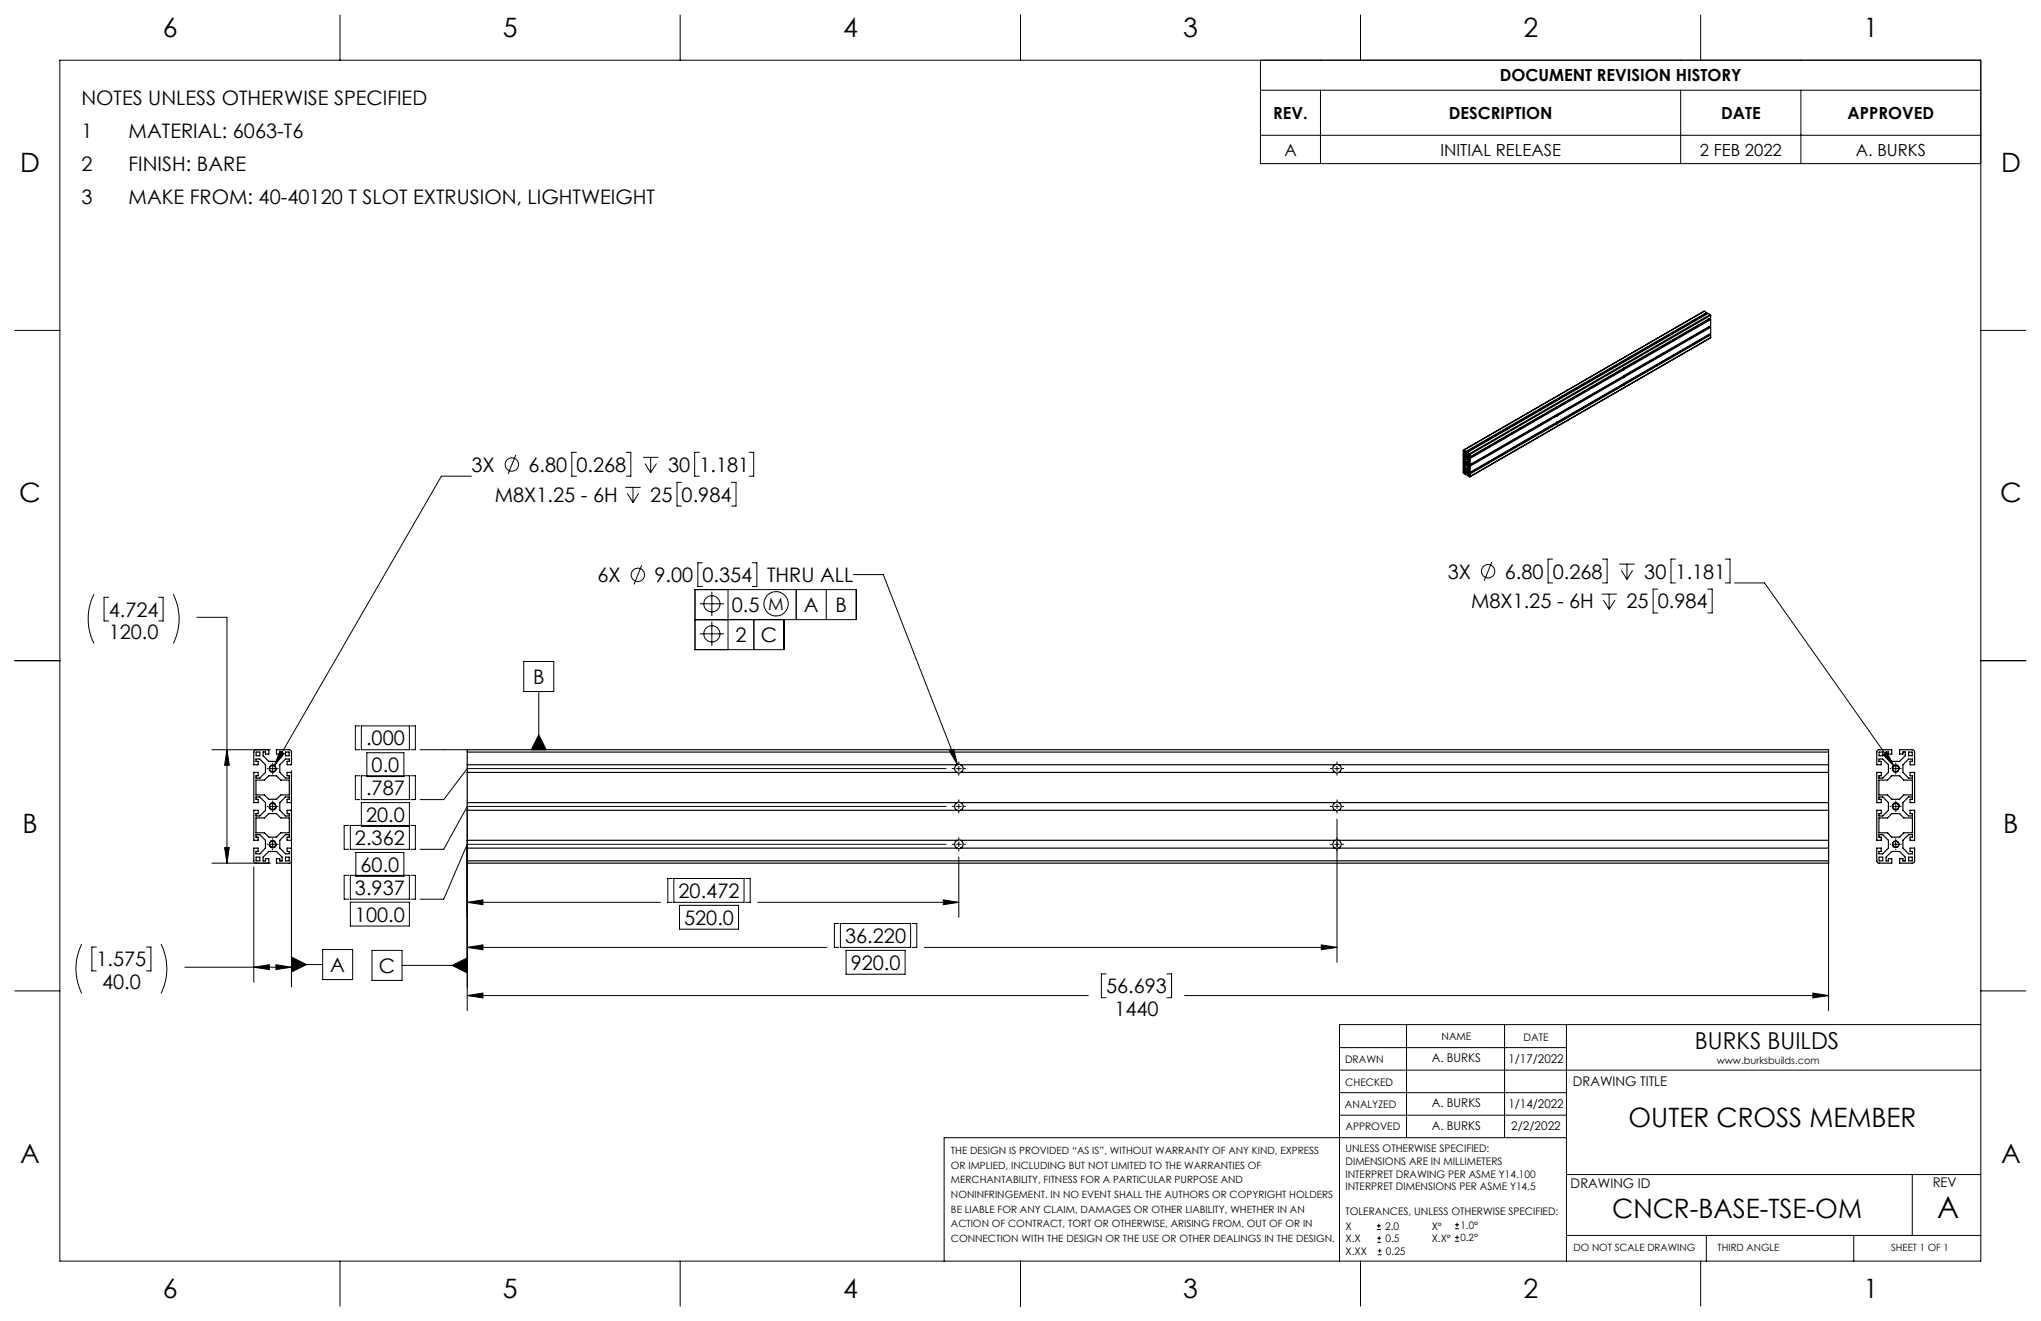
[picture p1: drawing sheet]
<svg xmlns="http://www.w3.org/2000/svg" width="432mm" height="279mm" viewBox="0 0 432 279" stroke-linecap="round" stroke-linejoin="round" font-family="sans-serif">
<g fill="none" stroke="#000" stroke-width=".21">
<path d="M12.7 12.7h406.4v254h-406.4zM71.9 3.2v9.5M143.9 3.2v9.5M215.9 3.2v9.5M266.7 12.7v21.9h152.4M266.7 19.1h152.4M279.4 19.1v15.5M287.8 3.2v9.5M355.6 19.1v15.5M359.8 3.2v9.5M381 19.1v15.5M266.7 28.6h152.4"/>
<path d="M3.1 69.9h9.6M419.1 69.9h9.5M109.1 96.2l-1.6 4.1M122 95.7h-1v5h1M132.5 95.7h1v5h-1M136.1 96.7h3.2M136.5 98l1.2 2M137.7 96.7v3.3M138.9 98l-1.2 2M148 95.7h-1v5h1M158.5 95.7h1v5h-1M99.7 100.7h-6.3l-35.4 61.3"/>
<path d="M132.3 103.1h3.2M132.7 104.4l1.2 1.9M133.9 103.1v3.2M135.1 104.4l-1.2 1.9M135.7 119.6l-1.6 4M144.2 102h-1v5h1M148.6 119h-1v5h1M154.8 102h.9v5h-.9M159.1 119h1v5h-1M315.6 118.8l-1.6 4M328.5 118.3h-1v5h1M339 118.3h1v5h-1"/>
<path d="M342.6 119.3h3.2M344.2 119.3v3.3M354.5 118.3h-1v5h1M365 118.3h1v5h-1M3.1 139.7h9.6M19.9 125.7a11.7 11.7 0 0 0 0 10.4M23 126.3h-1v5h1M33.5 126.3h1v5h-1M36.7 125.7a11.7 11.7 0 0 1 0 10.4M41.7 130.6h6.3v52M110.8 139.9h6.4v6.4h-6.4zM147 131.1h34.2v-6.4h-34.2v12.7h18.8v-6.3"/>
<path d="M148 127.7h5.2M148 134.1h5.2M150.6 125.1v5.2M150.6 131.5v5.1M154 124.7v12.7M159.5 131.1v6.3M168.5 124.7v6.4M174.8 124.7v6.4M180.5 121.5h6.4l15.6 40.2M338.8 125.7h3.3M339.2 126.9l1.2 2M340.4 125.7v3.2"/>
<path d="M341.7 126.9l-1.3 2M343 120.6l1.2 2M345.4 120.6l-1.2 2M350.7 124.6h-1v5h1M361.3 124.6h.9v5h-.9M367 123.3h6.3l27.3 38.7M419.1 139.7h9.5M44.8 158.6h12.4M48 158.6l.5 3.3h-1zM59.2 158.9l.9 .5-2.1 2.6zM76.1 153.5h-.9v5.1h.9M76.4 153.5h10.2v5.1h-10.2z"/>
<path d="M77.6 159.2h7.8v5.1h-7.8zM86.9 153.5h1v5.1h-1M88.9 158.6h9.9M114 155.4l1.6 3.2h-3.2zM114 146.3v12.3M200.9 158.8l.9-.3 .7 3.2zM398.4 159.6l.8-.6 1.4 3zM47.5 179.3h1l-.5 3.3zM56.5 178.6h.2M56.5 170.6h.2M56.5 162.6h.2M57.2 178.6h1"/>
<path d="M57.2 170.6h1M57.2 162.6h1M57.7 161.4v.1M57.7 162.1v1M57.7 163.6v.2M57.7 169.4v.1M57.7 170.1v1M57.7 171.6v.1M57.7 177.4v.2M57.7 178v1.1M57.7 179.6v.1M58.7 178.6h.1"/>
<path d="M58.7 170.6h.1M58.7 162.6h.1M61.7 163v45.8M73.8 174.6h-1v5h1M76.1 164.1h-.9v5h.9M76.4 164.1h10.2v5h-10.2zM86.6 174.6h-12.5v5h12.5v-9.8h-10.2v5h10.2M86.9 164.1h1v5h-1M86.9 174.6h1v5h-1M98.8 171v42.7M200.2 178.6h-101.4l-4.9 11.6h-5M200.2 170.6h-101.4l-4.9 9h-5"/>
<path d="M200.2 162.6h-101.4l-4.9 6.5h-5M201.4 178.6h.4M201.4 170.6h.4M201.4 162.6h.4M202.4 178.6h1M202.4 170.6h1M202.4 162.6h1M202.8 161.1v.4M202.8 162.1v1M202.8 163.6v.4M202.8 169.2v.3M202.8 170.1v1"/>
<path d="M202.8 171.6v.4M202.8 177.2v.4M202.8 178v1.1M202.8 179.6v.4M203.9 178.6h.4M203.9 170.6h.4M203.9 162.6h.4M281.4 178.6h.4M281.4 170.6h.4M281.4 162.6h.4M282.4 178.6h1M282.4 170.6h1"/>
<path d="M282.4 162.6h1M282.9 173.2v30.4M282.9 161.1v.4M282.9 162.1v1M282.9 163.6v.4M282.9 169.2v.3M282.9 170.1v1M282.9 171.6v.4M283.9 178.6h.4M283.9 170.6h.4M283.9 162.6h.4M386.9 171v42.7"/>
<path d="M399.9 178.6h.2M399.9 170.6h.2M399.9 162.6h.2M400.5 178.6h1.1M400.5 170.6h1.1M400.5 162.6h1.1M401.1 161.4v.1M401.1 162.1v1M401.1 163.6v.2M401.1 169.4v.1M401.1 170.1v1M401.1 171.6v.1"/>
<path d="M401.1 177.4v.2M401.1 178v1.1M401.1 179.6v.1M402.1 178.6h.1M402.1 170.6h.1M402.1 162.6h.1M17.3 199.7a11.7 11.7 0 0 0 0 10.4M34.1 199.7a11.7 11.7 0 0 1 0 10.4M44.8 182.6h12.4M53.7 183.3v24.5M73.8 185.1h-1v5.1h1M74.1 185.1h12.5v5.1h-12.5z"/>
<path d="M74.1 190.8h12.5v5.1h-12.5zM75.3 180.3h10.1v5h-10.1zM86.9 185.1h1v5.1h-1M98.8 190.9h40.9M98.8 190.9l3.4-.6v1zM142.2 185.8h-.9v5.1h.9M142.6 185.8h14.8v5.1h-14.8zM143.8 191.5h12.4v5h-12.4zM157.7 185.8h1v5.1h-1M160.3 190.9h42.5M177.5 195.3h-1v5.1h1M177.8 195.3h14.9v5.1h-14.9z"/>
<path d="M193 195.3h1v5.1h-1M199.6 190.3l3.2 .6-3.2 .4zM202.8 181.3v12.7M279.5 199.8l3.4 .6-3.4 .5zM3.1 209.6h9.6M20.4 200.3h-1v5.1h1M31 200.3h.9v5.1h-.9M39.1 204.6h22.6M53.7 204.6l3.3-.6v1.1zM58.4 204l3.3 .6-3.3 .5zM61.7 202.4l3.1 1.6-3.1 1.6zM61.7 204h6.6"/>
<path d="M68.3 200.8h6.3v6.4h-6.3zM78.7 201h6.4v6.4h-6.4zM85.1 204.2h13.7M95.7 204.2l3.1-1.6v3.2zM98.8 210.6h131.5M98.8 200.4h76.1M98.8 210.6l3.4-.6v1.1zM98.8 200.4l3.4-.6v1.1zM179 201h12.5v5.1h-12.5zM195.5 200.4h87.4M234 206h-1v5h1M246.9 206h1v5h-1"/>
<path d="M250.6 210.6h136.3M297.6 216.7v23.9M318.3 216.7v23.9M331.4 216.7v50M383.5 210l3.4 .6-3.4 .5zM419.1 216.7h-135.7v50M419.1 209.6h9.5M283.4 226.3h135.7M283.4 231.1h48M283.4 221.6h48M283.4 235.9h48M291.3 259.3h.8"/>
<path d="M291.7 258.8v.9M307.8 259.9h.9M307.8 259h.9M308.3 258.6v.9M331.4 248.4h87.7M331.4 240.6h-131.7v26.1M404.6 248.4v12.9M71.9 266.7v9.6M143.9 266.7v9.6M215.9 266.7v9.6M287.8 266.7v9.6M291.3 260.1h.8"/>
<path d="M291.4 262.7h.8M291.4 261.9h.8M291.5 265.4h.8M291.5 264.5h.8M291.8 261.5v.8M291.9 264.1v.9M307.8 262.5h.9M307.8 261.7h.9M308.3 261.3v.8M331.4 261.3h87.7M359.8 266.7v9.6M361 261.3v5.4"/>
<path d="M392.2 261.3v5.4"/>
<circle cx="108.3" cy="98.3" r="1.41"/>
<circle cx="134.9" cy="121.6" r="1.41"/>
<circle cx="150.6" cy="134" r="1.72"/>
<circle cx="150.6" cy="127.7" r="1.72"/>
<circle cx="164.2" cy="127.7" r="2.57"/>
<circle cx="314.8" cy="120.8" r="1.4"/>
</g>
<path d="M57.7 171.3a.8 .8 0 0 1-.7-1.1 .8 .8 0 0 1 1.3-.1 .8 .8 0 0 1-.5 1.2h-.1M57.7 163.3a.8 .8 0 0 1-.7-1.1 .8 .8 0 0 1 1.3-.1 .8 .8 0 0 1-.5 1.2h-.1M57.7 179.3a.8 .8 0 0 1-.7-1.1 .8 .8 0 0 1 1.3-.1 .8 .8 0 0 1-.5 1.2h-.1M401.1 169.7a.8 .8 0 0 1 .7 1.2 .8 .8 0 0 1-1.4 .1 .8 .8 0 0 1 .5-1.2l.2-.1M401.1 161.7a.8 .8 0 0 1 .7 1.2 .8 .8 0 0 1-1.4 .1 .8 .8 0 0 1 .5-1.2l.2-.1" fill="none" stroke="#000" stroke-width=".21" stroke-dasharray="1.3 .6" stroke-linecap="butt"/>
<path d="M310.3 98.2l-.1-.4 .2 .3-.1 .1M310.3 96.5l-.1-.3 .2 .3h-.1M310.3 99.8l-.1-.3 .2 .2-.1 .1" fill="none" stroke="#000" stroke-width=".21" stroke-dasharray="1.3 .6" stroke-dashoffset=".5" stroke-linecap="butt"/>
<g fill="#000">
<path d="M61.7 202.4l3.1 1.6-3.1 1.6z"/>
<path d="M114 155.4l1.6 3.2h-3.2zM95.7 204.2l3.1 1.6v-3.2z"/>
<path d="M98.8 210.6l3.4-.6v1.1zM383.5 210l3.4 .6-3.4 .5zM98.8 190.9l3.4-.6v1zM199.6 190.3l3.2 .6-3.2 .4zM98.8 200.4l3.4-.6v1.1zM279.5 199.8l3.4 .6-3.4 .5zM200.9 158.8l1.6 2.9-.7-3.2zM398.4 159.6l2.2 2.4-1.4-3zM59.2 158.9l-1.2 3.1 2.1-2.6zM53.7 204.6l3.3-.6v1.1zM58.4 204l3.3 .6-3.3 .5zM48 158.6l.5 3.3h-1zM47.5 179.3h1l-.5 3.3z"/>
</g>
<g fill="none" stroke="#000" stroke-width=".25">
<path d="M343.3 78.1l.2 .1M343.3 78.1l-14 8.1M343.3 79.8l.2 .1M343.3 79.8l-14 8.1M343.4 78.1h-.1M343.4 79.7l-.1 .1M343.4 78.1l.2 .1M343.4 79.7l.2 .1M343.5 78.2l-14 8.1M343.5 79.9l-14 8M343.6 78.2h-.1M343.6 79.8l-.1 .1"/>
<path d="M360.6 65.8l-51 29.4M360.6 65.8l-50.9 29.4M360.6 65.8l.5 .3M360.9 66.4l.1 .1M361.1 66.1l-51 29.4M361.1 66.1v.2l-51 29.4M361.5 67.5l.1 .1M361.5 69.1l.1 .1M361.5 70.7l.1 .1M361.8 66.5l.1 .2M361.8 66.5l-50.9 29.5M361.8 66.5l-.4-.2-51 29.4"/>
<path d="M361.9 66.7v.5l-50.9 29.4M361.9 67.6v1.3l-50.9 29.4M361.9 69.2v1.3l-50.9 29.4M361.9 71.4l-50.9 29.5M361.9 66.7l-50.9 29.4M361.9 70.8v.6M361.9 67.6l-18.3 10.6M361.9 69.2l-18.3 10.6M361.9 71.4l-50.9 29.4M361.9 70.8l-18.3 10.6M361.9 69.2l-.2-.1-18.3 10.6M361.9 67.6l-.2-.1-18.3 10.6"/>
<path d="M361.9 70.8h-.2l-18.3 10.5M309.6 99.4v.7l.5 .3M309.6 96.2v1.3h.1M309.6 97.8v1.3l.1 .1M309.6 99.4l.1 .1M309.6 97.8l.1 .1M309.6 96.2h.1M309.7 95.2l-.1 .6 .1 .1M309.7 97.2v-.7l.7 .3 .5 .5v.6l-.3-.2M309.7 97.4l.1-.1 .2 .4M309.7 99v-.1l.1 .1M309.7 98.8l.3 .2"/>
<path d="M309.7 97.2l.3 .2M309.7 99v.1M309.7 97.4h.1M309.7 95.7v.1M309.7 95.2l.4 .3M309.7 96.4h.1M309.7 98v.1M309.7 99.7h.1M309.7 95.8v.1M309.7 96.2v.2M309.7 97.4v.1M309.7 97.9v.1"/>
<path d="M309.7 99.1v.1M309.7 99.5v.2M309.7 95.7h.1M309.7 96.4l.3-.2-.3 .2M309.7 97.3v.1M309.7 99h.1M309.7 99.7l.3-.2-.3 .2M309.8 95.4l-.1-.1v.2M309.8 95.7h-.1M309.8 99.9h-.1v.1M309.8 99.9v.2l-.1-.1M309.8 95.4v.2l-.1-.1"/>
<path d="M309.8 99l.2 .7h-.3M309.8 95.7l.2 .7h-.3M309.8 95.4l-.1 .1M309.8 95.7l-.1 .1M309.8 97.4h-.1M309.8 99l-.1 .1M309.8 99.9l-.1 .1M309.9 95.8l-.2 .1M309.9 97.5h-.2M309.9 99.1l-.2 .1M309.9 95.6l.2 .4M310 96l-.4 .2"/>
<path d="M310 97.6l-.4 .2M310 99.2l-.4 .2M310 99l.1 .3M310 97.4l.1 .2M310 95.6l-.1-.1v.1M310 97.7v.3l-.2 .2-.1-.1M310 95.6l.1 .1M310 95.6h-.1M310 96.1l-.3 .1M310 97.9l-.3 .1M310 97.7l-.3 .2M310 97.9l-.3 .2"/>
<path d="M310 99.4l-.3 .1M310.1 99.3l.3 .1 .2-.1M310.1 97.6l.5 .1M310.1 95.5v.2M310.2 96.2l.2 .4zM310.3 100l-.4 .2M310.3 100l-.3 .1M310.4 96.8l-.7 .4M310.4 98.4l-.7 .4M310.4 95.8l.2 .1M310.4 95.7v.1M310.4 95.7l.5 .3"/>
<path d="M310.4 95.8l-.3 .2M310.6 95.9h.1v.2l-.3 .1-.3-.2M310.6 96.7l.2 .4M310.6 98.4l.2 .3M310.6 100l.2 .4M310.6 97l-.6 .4M310.6 98.7l-.6 .3M310.6 98.7l-.2-.3-.7-.2v.6M310.6 98.7l.3 .2v.6l-.3-.2M310.6 95.9h.1M310.8 98.7l.1 .1v-.1M310.8 96.9l.1 .3-.1-.1"/>
<path d="M310.8 98v-.1l-.2 .1v.4M310.8 96.6h.2M310.8 96.4v.2M310.8 98v.2M310.8 98.5l.1 .2M310.8 99.7l.2 .2M310.8 96.9l.2 .1M310.8 98.2l.2 .1M310.8 98.5l.2 .1M310.8 96.6l-.2 .1M310.8 98.2l-.2 .2M310.8 99.8l-.2 .2"/>
<path d="M310.9 97l-.1 .1M310.9 97.2l-.8 .4M310.9 98.7h-.1M310.9 98.8l-.8 .5M310.9 96l.1 .1M310.9 96v.2l-.1-.1M310.9 96.3l-.1 .1M310.9 99.6l-.1 .1M310.9 96h-.1v.1M310.9 96.3l-.3 .1v.3M310.9 99.6l-.1-.1-.2 .2v.3M310.9 96l-.1 .1"/>
<path d="M310.9 97.5l-.3 .2M310.9 98h-.1M310.9 99.2l-.3 .1M311 96.1v.5M311 97v1.3M311 98.6v1.3M329.1 86.3l-18.3 10.6M329.1 86.3l.2 .1M329.1 87.9l-18.3 10.6M329.1 87.9l.2 .1M329.1 89.6l-18.3 10.6M329.1 89.6l.2 .1"/>
<path d="M329.3 86.2l-.2 .1M329.3 87.9h-.2M329.3 89.5l-.2 .1M329.3 86.2l.2 .1M329.3 87.9h.2M329.3 89.5l.2 .1M329.3 86.4l-18.3 10.6M329.3 88l-18.3 10.6M329.3 89.7l-18.3 10.5M329.5 86.3l-.2 .1M329.5 87.9l-.2 .1M329.5 89.6l-.2 .1"/>
<path d="M343.3 81.4l.2 .1M343.3 81.4l-14 8.1M343.4 81.3l-.1 .1M343.4 81.3l.2 .1M343.5 81.5l-14 8.1M343.6 81.4l-.1 .1M309.9 100.2v-.2l.2-.1 .3 .1 .3 .4-.1 .1M310 100.1l-.1 .1M310 100.1l.1 .1M310.1 100.2v.2M310.4 100l-.3 .2M310.4 100.4v.2l.6 .2"/>
<path d="M310.4 100.4h.2M310.5 100.2l-.4 .2M310.6 100.4v.1M310.6 100.3l-.2 .1M310.6 100.4h.1M310.7 100.5h-.1M310.8 100.2l.1 .2h-.1M310.8 100.2h.2M310.9 100.3l-.1 .1M310.9 100.6v.2l-.1-.2M310.9 100.6l-.1-.1v.1M310.9 100.6h-.1"/>
<path d="M311 100.2v.6M53.9 158.6h3v.9h-.7v-.5h-.5v.8l1.2 1.2h1.6l1.2-1.2v-.8h-.5v.5h-.7v-.9h2.8l.4 .4v2.7h-1v-.7h.5v-.5h-.8l-1.2 1.2v1.7l1.2 1.2h.8v-.5h-.5v-.7h1v6.4h-1v-.7h.5v-.5h-.8l-1.2 1.2v1.6l1.2 1.2h.8v-.5h-.5v-.7h1v6.3h-1v-.6h.5v-.6h-.8l-1.2 1.2v1.7l1.2 1.2h.8v-.5h-.5v-.7h1v2.8l-.4 .4h-2.8v-1h.7v.5h.5v-.8l-1.2-1.2h-1.6l-1.2 1.2v.8h.5v-.5h.7v1h-2.8l-.4-.4v-2.8h.9v.7h-.4v.5h.8l1.2-1.2v-1.7l-1.2-1.2h-.8v.6h.4v.6h-.9v-6.3h.9v.7h-.4v.5h.8l1.2-1.2v-1.6l-1.2-1.2h-.8v.5h.4v.7h-.9v-6.4h.9v.7h-.4v.5h.8l1.2-1.2v-1.7l-1.2-1.2h-.8v.5h.4v.7h-.9v-2.7zM54.2 159.1h.8v.7h-.8zM60.4 159.1h.8v.7h-.8zM98.8 159.1v-.5h288.1v.5M98.8 159.1v23M98.8 159.1h288.1M386.9 159.1v23M397.2 158.7l.3-.1h2.7v.9h-.7v-.5h-.5v.8l1.2 1.2h1.7l1.2-1.2v-.8h-.5v.5h-.7v-.9h2.8l.4 .4v2.7h-1v-.7h.5v-.5h-.8l-1.2 1.2v1.7l1.2 1.2h.8v-.5h-.5v-.7h1v6.4h-1v-.7h.5v-.5h-.8l-1.2 1.2v1.6l1.2 1.2h.8v-.5h-.5v-.7h1v6.3h-1v-.6h.5v-.6h-.8l-1.2 1.2v1.7l1.2 1.2h.8v-.5h-.5v-.7h1v2.8l-.4 .4h-2.8v-1h.7v.5h.5v-.8l-1.2-1.2h-1.7l-1.2 1.2v.8h.5v-.5h.7v1h-2.7l-.4-.4v-2.8h.9v.7h-.5v.5h.8l1.2-1.2v-1.7l-1.2-1.2h-.8v.6h.5v.6h-.9v-6.3h.9v.7h-.5v.5h.8l1.2-1.2v-1.6l-1.2-1.2h-.8v.5h.5v.7h-.9v-6.4h.9v.7h-.5v.5h.8l1.2-1.2v-1.7l-1.2-1.2h-.8v.5h.5v.7h-.9v-2.7zM397.5 159.1h.8v.7h-.8zM403.8 159.1h.8v.7h-.8zM54.2 173h1.8l.9-.9h1.6l.9 .9h1.8v3.1h-1.8l-.9 1h-1.6l-.9-1h-1.8z"/>
<path d="M54.2 165h1.8l.9-.9h1.6l.9 .9h1.8v3.1h-1.8l-.9 1h-1.6l-.9-1h-1.8zM98.8 179.4h103.7M98.8 177.7h103.7M98.8 171.4h103.7M98.8 169.8h103.7M98.8 163.4h103.7M98.8 161.7h103.7M202.5 179.4h.7M202.5 177.7h.7M202.5 171.4h.7M202.5 169.8l.3-.1 .4 .1M202.5 163.4l.3 .1 .4-.1"/>
<path d="M202.5 161.7h.7M202.5 169.8a.89 .89 0 0 0-.5 .8 .89 .89 0 0 0 .5 .8M202.5 161.7a.89 .89 0 0 0-.5 .9 .89 .89 0 0 0 .5 .8M202.5 177.7a.91 .91 0 0 0-.5 .9 .91 .91 0 0 0 .5 .8M203.2 169.8a.89 .89 0 0 1 .6 .8 .89 .89 0 0 1-.6 .8M203.2 177.7a.91 .91 0 0 1 .6 .9 .91 .91 0 0 1-.6 .8M203.2 161.7a.89 .89 0 0 1 .6 .9 .89 .89 0 0 1-.6 .8M203.2 179.4h79.3M203.2 177.7h79.3M203.2 171.4h79.3M203.2 169.8h79.3M203.2 163.4h79.3"/>
<path d="M203.2 161.7h79.3M282.5 179.4h.7M282.5 171.4h.7M282.5 177.7h.7M282.5 169.8l.4-.1 .3 .1M282.5 163.4l.3 .1 .4-.1M282.5 161.7h.7M282.5 169.8a.91 .91 0 0 0 0 1.6M282.5 177.7a.94 .94 0 0 0 0 1.7M282.5 161.7a.91 .91 0 0 0 0 1.7M283.2 169.8a.89 .89 0 0 1 .6 .8 .89 .89 0 0 1-.6 .8M283.2 177.7a.91 .91 0 0 1 .6 .9 .91 .91 0 0 1-.6 .8"/>
<path d="M283.2 161.7a.89 .89 0 0 1 .6 .9 .89 .89 0 0 1-.6 .8M283.2 179.4h103.7M283.2 177.7h103.7M283.2 171.4h103.7M283.2 169.8h103.7M283.2 163.4h103.7M283.2 161.7h103.7M397.5 165h1.8l.9-.9h1.7l.9 .9h1.8v3.1h-1.8l-.9 1h-1.7l-.9-1h-1.8zM397.5 173h1.8l.9-.9h1.7l.9 .9h1.8v3.1h-1.8l-.9 1h-1.7l-.9-1h-1.8zM54.2 181.3h.8v.8h-.8zM60.4 181.3h.8v.8h-.8zM98.8 182.1v.5h288.1v-.5"/>
<path d="M98.8 182.1h288.1M397.5 181.3h.8v.8h-.8zM403.8 181.3h.8v.8h-.8z"/>
<circle cx="310.3" cy="98" r=".15"/>
<circle cx="310.3" cy="99.6" r=".14"/>
<circle cx="57.7" cy="170.6" r=".68"/>
<circle cx="57.7" cy="178.6" r=".68"/>
<circle cx="57.7" cy="162.6" r=".67"/>
<circle cx="401.1" cy="178.6" r=".69"/>
<circle cx="401.1" cy="170.6" r=".69"/>
<circle cx="401.1" cy="162.6" r=".68"/>
</g>
<text font-size="6.3" x="409.8" y="257.6">A</text>
<g font-size="5.6">
<text x="34.4" y="7.9">6</text>
<text x="106.4" y="7.9">5</text>
<text x="178.4" y="7.9">4</text>
<text x="250.3" y="7.9">3</text>
<text x="322.3" y="7.9">2</text>
<text x="394.3" y="7.9">1</text>
<text x="4.2" y="36.4">D</text>
<text x="423.3" y="36.4">D</text>
<text x="4.1" y="106.3">C</text>
<text x="423.2" y="106.3">C</text>
<text x="4.7" y="176.1">B</text>
<text x="423.8" y="176.1">B</text>
<text x="344.5" y="238.3">OUTER CROSS MEMBER</text>
<text x="4.3" y="246">A</text>
<text x="423.4" y="246">A</text>
<text x="341.1" y="257.6">CNCR-BASE-TSE-OM</text>
<text x="34.4" y="274.6">6</text>
<text x="106.4" y="274.6">5</text>
<text x="178.4" y="274.6">4</text>
<text x="250.3" y="274.6">3</text>
<text x="322.3" y="274.6">2</text>
<text x="394.3" y="274.6">1</text>
</g>
<text font-size="4.9" x="358.6" y="221.8">BURKS BUILDS</text>
<g font-size="4.2">
<text x="17.2" y="22.3">NOTES UNLESS OTHERWISE SPECIFIED</text>
<text x="17.2" y="29.3">1</text>
<text x="27.2" y="29.3">MATERIAL: 6063-T6</text>
<text x="17.2" y="36.2">2</text>
<text x="27.2" y="36.2">FINISH: BARE</text>
<text x="17.2" y="43.2">3</text>
<text x="27.2" y="43.2">MAKE FROM: 40-40120 T SLOT EXTRUSION, LIGHTWEIGHT</text>
<text x="99.8" y="99.8">3X</text>
<text x="111.8" y="99.8">6.80</text>
<text x="122" y="99.8">0.268</text>
<text x="141.3" y="99.8">30</text>
<text x="148" y="99.8">1.181</text>
<text x="104.7" y="106.1">M8X1.25 - 6H</text>
<text x="137.6" y="106.1">25</text>
<text x="144.2" y="106.1">0.984</text>
<text x="126.4" y="123.1">6X</text>
<text x="138.5" y="123.1">9.00</text>
<text x="148.6" y="123.1">0.354</text>
<text x="162.3" y="123.1">THRU ALL</text>
<text x="306.3" y="122.4">3X</text>
<text x="318.3" y="122.4">6.80</text>
<text x="328.5" y="122.4">0.268</text>
<text x="347.9" y="122.4">30</text>
<text x="354.5" y="122.4">1.181</text>
<text x="23" y="130.4">4.724</text>
<text x="154.8" y="129.5">0.5</text>
<text x="170.1" y="129.5">A</text>
<text x="176.8" y="129.5">B</text>
<text x="311.2" y="128.7">M8X1.25 - 6H</text>
<text x="344.1" y="128.7">25</text>
<text x="350.7" y="128.7">0.984</text>
<text x="23" y="135.2">120.0</text>
<text x="155.6" y="135.8">2</text>
<text x="161" y="135.8">C</text>
<text x="112.8" y="144.7">B</text>
<text x="77.4" y="157.6">.000</text>
<text x="78.6" y="163.3">0.0</text>
<text x="77.4" y="168.2">.787</text>
<text x="77.4" y="173.9">20.0</text>
<text x="75.1" y="178.7">2.362</text>
<text x="76.3" y="184.4">60.0</text>
<text x="75.1" y="189.3">3.937</text>
<text x="143.6" y="189.9">20.472</text>
<text x="75.1" y="194.9">100.0</text>
<text x="144.7" y="195.6">520.0</text>
<text x="178.8" y="199.4">36.220</text>
<text x="20.4" y="204.4">1.575</text>
<text x="21.6" y="209.2">40.0</text>
<text x="69.9" y="205.6">A</text>
<text x="80.2" y="205.8">C</text>
<text x="180" y="205.1">920.0</text>
<text x="234" y="210.1">56.693</text>
<text x="235.8" y="214.8">1440</text>
</g>
<text font-size="3.6" x="162.5" y="129">M</text>
<g font-size="3.5">
<text x="317.3" y="17.2">DOCUMENT REVISION HISTORY</text>
<text x="269.4" y="25.1">REV.</text>
<text x="306.5" y="25.1">DESCRIPTION</text>
<text x="364.1" y="25.1">DATE</text>
<text x="390.9" y="25.1">APPROVED</text>
<text x="271.7" y="32.9">A</text>
<text x="304.7" y="32.9">INITIAL RELEASE</text>
<text x="359.6" y="32.9">2 FEB 2022</text>
<text x="392.6" y="32.9">A. BURKS</text>
</g>
<g font-size="2.8">
<text x="332.8" y="229.7">DRAWING TITLE</text>
<text x="332.3" y="251.3">DRAWING ID</text>
<text x="408.9" y="251.1">REV</text>
</g>
<g font-size="2.5">
<text x="302.9" y="224.7">A. BURKS</text>
<text x="319.1" y="224.9">1/17/2022</text>
<text x="302.9" y="239">A. BURKS</text>
<text x="302.9" y="234.2">A. BURKS</text>
<text x="319.1" y="234.3">1/14/2022</text>
<text x="319.7" y="239.1">2/2/2022</text>
</g>
<g font-size="2.2">
<text x="305" y="220">NAME</text>
<text x="322.3" y="220.2">DATE</text>
<text x="284.6" y="224.8">DRAWN</text>
<text x="284.6" y="229.7">CHECKED</text>
<text x="284.5" y="234.3">ANALYZED</text>
<text x="284.7" y="239.1">APPROVED</text>
<text x="284.7" y="243.7">UNLESS OTHERWISE SPECIFIED:</text>
<text x="284.7" y="246.4">DIMENSIONS ARE IN MILLIMETERS</text>
<text x="284.7" y="249">INTERPRET DRAWING PER ASME Y14.100</text>
<text x="284.7" y="251.7">INTERPRET DIMENSIONS PER ASME Y14.5</text>
<text x="284.7" y="257">TOLERANCES, UNLESS OTHERWISE SPECIFIED:</text>
<text x="284.7" y="260.1">X</text>
<text x="284.7" y="262.7">X.X</text>
<text x="293" y="260.1">2.0</text>
<text x="293.1" y="262.7">0.5</text>
<text x="302.9" y="260">X°</text>
<text x="302.9" y="262.7">X.X°</text>
<text x="309" y="259.9">1.0°</text>
<text x="284.7" y="265.4">X.XX</text>
<text x="293.2" y="265.4">0.25</text>
</g>
<g font-size="2.1">
<text x="363.2" y="225">www.burksbuilds.com</text>
<text x="201.2" y="244">THE DESIGN IS PROVIDED “AS IS”, WITHOUT WARRANTY OF ANY KIND, EXPRESS</text>
<text x="201.2" y="247.2">OR IMPLIED, INCLUDING BUT NOT LIMITED TO THE WARRANTIES OF</text>
<text x="201.2" y="250.3">MERCHANTABILITY, FITNESS FOR A PARTICULAR PURPOSE AND</text>
<text x="201.2" y="253.4">NONINFRINGEMENT. IN NO EVENT SHALL THE AUTHORS OR COPYRIGHT HOLDERS</text>
<text x="201.2" y="256.5">BE LIABLE FOR ANY CLAIM, DAMAGES OR OTHER LIABILITY, WHETHER IN AN</text>
<text x="201.2" y="259.6">ACTION OF CONTRACT, TORT OR OTHERWISE, ARISING FROM, OUT OF OR IN</text>
<text x="201.2" y="262.7">CONNECTION WITH THE DESIGN OR THE USE OR OTHER DEALINGS IN THE DESIGN.</text>
<text x="309" y="262.6">0.2°</text>
<text x="332.9" y="264.6">DO NOT SCALE DRAWING</text>
<text x="363.4" y="264.6">THIRD ANGLE</text>
<text x="400.1" y="264.6">SHEET 1 OF 1</text>
</g>
</svg>
